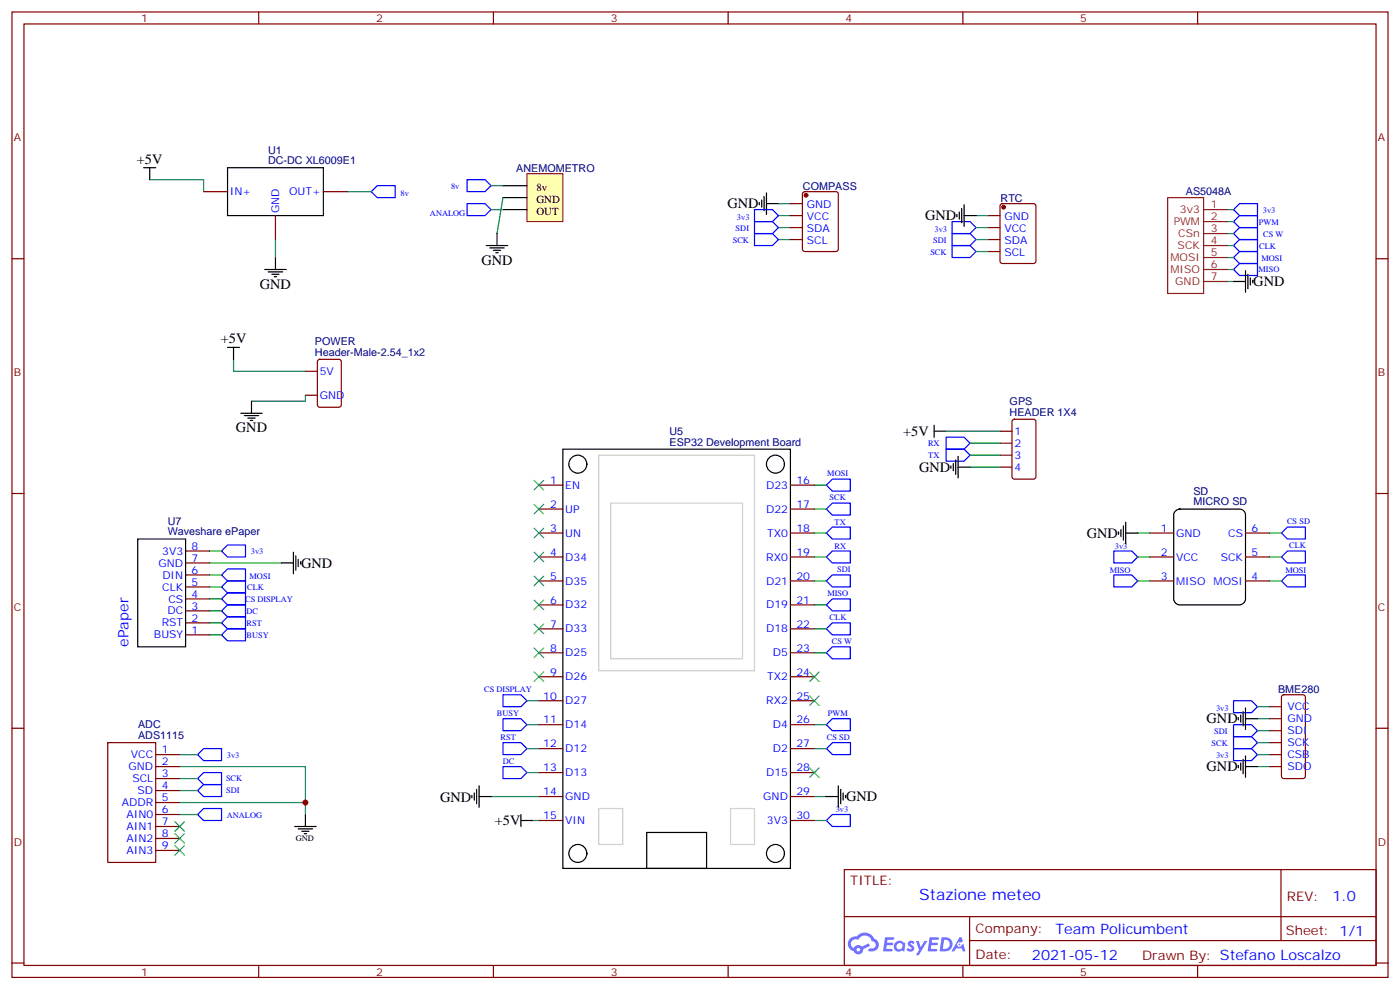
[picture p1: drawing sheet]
<svg xmlns="http://www.w3.org/2000/svg" width="412mm" height="292mm" viewBox="0 0 412 292" stroke-linecap="round" stroke-linejoin="round" font-family="sans-serif">
<g fill="none" stroke="#870000" stroke-width=".35">
<path d="M3.5 3.5h405.4v284.4h-405.4zM7.1 7.1h398.2v277.2h-398.2zM76.2 3.5v3.6M145.3 3.5v3.6M214.5 3.5v3.6M283.6 3.5v3.6M352.8 3.5v3.6M3.5 76.2h3.6M405.3 76.2h3.6M3.5 145.3h3.6M405.3 145.3h3.6M3.5 214.5h3.6"/>
<path d="M405.3 214.5h3.6M248.7 256.1h156.6v28.2h-156.6zM377.3 256.1v20.9M248.7 270h156.5M285.6 277h119.6M285.6 270v14.1M3.5 283.6h3.6M76.2 284.3v3.6M145.3 284.3v3.6M214.5 284.3v3.6M283.6 284.3v3.6M352.8 284.3v3.6"/>
<path d="M405.3 283.6h3.6"/>
</g>
<g fill="#5487ff">
<path d="M267.7 277.3a1.22 1.22 0 0 1 1.7 .3l-.4 .5a.47 .47 0 0 0-.3-.4 .47 .47 0 0 0-.5 .2l.1 .3a1.14 1.14 0 0 1 .8 1.7 1.14 1.14 0 0 1-1.9 0l-.2-.2 .5-.5 .7 .4a.29 .29 0 0 0 .3-.3 .29 .29 0 0 0-.2-.3 1.04 1.04 0 0 1-.6-1.7z"/>
<path d="M260.7 276h2.4l.3 .2-.2 .5-1.8 .1-.1 .8h1.5l.3 .4-.3 .4h-1.6l-.2 1.1h1.7l.2 .3-.2 .3-2.6 .1z"/>
<path d="M273.8 276h2.4l.3 .2-.1 .5-1.8 .1-.2 .8h1.6l.3 .4-.4 .4h-1.6l-.1 1.1h1.7l.2 .3-.2 .3-2.6 .1z"/>
<path d="M282.6 276.1h.7l.3 1.2-.6 .3a.69 .69 0 0 0-1 .3 .69 .69 0 0 0 .4 1 .69 .69 0 0 0 .9-.7l.5-.2 .6 2.2h-.8l-.2-.9h-1.8l-.5 .9h-.8z"/>
<path d="M269.8 277.1h.8l.6 1.8 1.1-1.8h.9l-2.6 4.2h-.8l.9-1.5z"/>
<path d="M277.4 276.1l-.6 4.1h1.3a2.11 2.11 0 0 0 2.5-2.1 2.11 2.11 0 0 0-2.5-2zM278.1 276.8a1.39 1.39 0 0 1 1.7 1.4 1.39 1.39 0 0 1-1.8 1.3h-.3z"/>
<path d="M263.7 277.7a1.54 1.54 0 0 0-.1 2.1 1.54 1.54 0 0 0 2.2 .2l.6 .2 .3-2.3-.2-.2-.4-.1a1.49 1.49 0 0 0-2.4 .1zM264 278.7a.94 .94 0 0 1 1.8 0 .94 .94 0 0 1-1.8 0z"/>
<path d="M250.4 276.4a2.18 2.18 0 0 0 1.1 3.7 1.44 1.44 0 0 0 1.6 1 1.44 1.44 0 0 0 1.2-1.5l2-1-.5-.8-1.9 1a1.47 1.47 0 0 0-2.4 .4 1.39 1.39 0 0 1-.7-1.9 1.39 1.39 0 0 1 2-.5 2.12 2.12 0 0 1 2.2-1.3 2.12 2.12 0 0 1 1.9 1.7 1.14 1.14 0 0 1 1.1 1.4 1.14 1.14 0 0 1-1.7 .8 .43 .43 0 0 0-.5 .3 .43 .43 0 0 0 .4 .5 1.98 1.98 0 0 0 2.5-1.2 1.98 1.98 0 0 0-1.2-2.5 3.1 3.1 0 0 0-5.3-.7l-.9 .1zM252.3 279.7a.55 .55 0 0 1 1.1 0 .55 .55 0 0 1-1.1 0z"/>
<circle cx="282.6" cy="278.1" r=".26"/>
</g>
<g fill="none" stroke="#000" stroke-width=".35">
<path d="M42.3 49.4h3.6M44.1 49.4v3.5M165.8 132.3h67v123.5h-67zM40.6 158.8h14.1v31.7h-14.1zM346.3 150.4l1.2-.5h17.6a1.76 1.76 0 0 1 1.8 1.8v24.7a1.89 1.89 0 0 1-1.8 1.8h-17.6a1.89 1.89 0 0 1-1.8-1.8v-24.7zM153.5 239.9v3.5M153.5 241.7h3.5M190.5 245.2h17.6v10.6h-17.6z"/>
<circle cx="170.2" cy="136.7" r="2.65"/>
<circle cx="228.4" cy="136.7" r="2.65"/>
<circle cx="170.2" cy="251.4" r="2.65"/>
<circle cx="228.4" cy="251.4" r="2.65"/>
</g>
<g fill="none" stroke="#870000" stroke-width=".35">
<path d="M158.7 157h7.1M158.7 149.9h7.1M158.7 142.9h7.1M232.8 157h7.1M232.8 149.9h7.1M232.8 142.9h7.1M338.7 157h7M366.9 157h7M54.7 176.4h7M54.7 179.9h7M54.7 172.9h7M54.7 169.3h7"/>
<path d="M54.7 165.8h7M54.7 162.3h7M158.7 178.2h7.1M158.7 171.1h7.1M158.7 164h7.1M232.8 178.2h7.1M232.8 171.1h7.1M232.8 164h7.1M338.7 171.1h7M338.7 164h7M366.9 171.1h7M366.9 164h7"/>
<path d="M54.7 183.4h7M54.7 187h7M158.7 199.3h7.1M158.7 192.3h7.1M158.7 185.2h7.1M232.8 199.3h7.1M232.8 192.3h7.1M232.8 185.2h7.1M158.7 213.4h7.1M158.7 206.4h7.1M232.8 213.4h7.1M232.8 206.4h7.1"/>
<path d="M158.7 234.6h7.1M158.7 227.5h7.1M158.7 220.5h7.1M232.8 234.6h7.1M232.8 227.5h7.1M232.8 220.5h7.1M158.7 241.7h7.1M232.8 241.7h7.1"/>
</g>
<path d="M176.4 134.1h45.8v63.5h-45.8zM179.9 148.2h38.8v45.8h-38.8zM176.4 238.1h7v10.6h-7zM215.2 238.1h7v10.6h-7z" fill="none" stroke="#ccc" stroke-width=".35"/>
<path d="M155.2 51.2h10.6v14.1h-10.6z" fill="#ffffb0" stroke="#800000" stroke-width=".29"/>
<g fill="none" stroke="#000" stroke-width=".35">
<path d="M67 49.4h28.2v14.1h-28.2zM148.2 54.7h7M148.2 58.2h7M223.7 59.6v.7M224.4 58.9v2.1M225.1 57.9v4.2M225.8 60h3.5M225.8 56.8v6.3M78 79.4h6.3M81.1 75.8v3.6M143.2 72.3h6.4M144.3 73h4.2"/>
<path d="M145.3 73.7h2.2M146 74.4h.8M146.4 68.8v3.5M148.2 61.7h7M281.9 63.1v.8M282.6 62.4v2.2M283.3 61.4v4.2M284 63.5h3.5M284 60.3v6.4M366.9 79.7v6.4M79 80.1h4.3M80.1 80.8h2.1"/>
<path d="M80.8 81.5h.7M363.4 82.9h3.5M367.6 80.8v4.2M368.3 81.8v2.2M369 82.6v.7M67 102.3h3.6M68.8 102.3v3.5M74.1 118.2v3.5M70.9 121.7h6.4M72 122.4h4.2M73 123.1h2.1M73.7 123.8h.7"/>
<path d="M275.2 127h3.5M275.2 125.2v3.6M280.1 137.2v.7M280.8 136.5v2.1M281.5 135.5v4.2M282.2 137.6h3.6M282.2 134.4v6.4M329.5 156.6v.7M330.2 155.9v2.1M330.9 154.9v4.2M331.6 157h3.5M331.6 153.8v6.4"/>
<path d="M82.9 165.8h3.5M86.4 162.6v6.4M87.1 163.7v4.2M87.8 164.7v2.2M88.5 165.5v.7M364.8 211.3v.7M365.5 210.6v2.1M366.2 209.6v4.2M366.9 211.7h3.5M366.9 208.5v6.3M90 239.9v3.5M139 234.2v.7"/>
<path d="M139.7 233.5v2.2M140.4 232.5v4.2M141.1 234.6h3.5M141.1 231.4v6.4M243.4 234.6h3.5M246.9 231.4v6.4M247.6 232.5v4.2M248.4 233.5v2.2M249.1 234.2v.7M364.8 225.4v.7M365.5 224.7v2.1M366.2 223.7v4.2"/>
<path d="M366.9 222.6v6.4M366.9 225.8h3.5M86.8 243.4h6.3M87.8 244.1h4.3M88.9 244.8h2.1M89.6 245.5h.7"/>
</g>
<g fill="none" stroke="#00f" stroke-width=".35">
<path d="M109.4 56.4l1.7-1.7h5.3v3.5h-5.3zM137.6 52.9h5.3l1.7 1.8-1.7 1.7h-5.3zM137.6 60h5.3l1.7 1.7-1.7 1.8h-5.3zM222.2 65.3h5.3l1.8 1.7-1.8 1.8h-5.3zM222.2 68.8h5.3l1.8 1.8-1.8 1.7h-5.3zM222.2 61.7h5.3l1.8 1.8-1.8 1.8h-5.3zM280.5 65.3h5.3l1.7 1.7-1.7 1.8h-5.3zM280.5 72.3h5.3l1.7 1.8-1.7 1.7h-5.3zM280.5 68.8h5.3l1.7 1.8-1.7 1.7h-5.3zM363.4 61.7l1.7-1.7h5.3v3.5h-5.3zM363.4 72.3l1.7-1.7h5.3v3.5h-5.3zM363.4 79.4l1.7-1.8h5.3v3.5h-5.3z"/>
<path d="M365.1 67h5.3v3.6h-5.3l-1.7-1.8zM365.1 74.1h5.3v3.5h-5.3l-1.7-1.8zM365.1 63.5h5.3v3.5h-5.3l-1.7-1.7zM278.7 128.8h5.3l1.8 1.7-1.8 1.8h-5.3zM278.7 132.3h5.3l1.8 1.8-1.8 1.7h-5.3zM243.4 149.9l1.8-1.7h5.3v3.5h-5.3zM243.4 142.9l1.8-1.8h5.3v3.5h-5.3zM243.4 157l1.8-1.8h5.3v3.6h-5.3zM377.5 157l1.7-1.8h5.3v3.6h-5.3zM65.3 169.3l1.7-1.7h5.3v3.5h-5.3zM65.3 172.9l1.7-1.8h5.3v3.5h-5.3zM65.3 162.3l1.7-1.8h5.3v3.5h-5.3z"/>
<path d="M65.3 176.4l1.7-1.8h5.3v3.6h-5.3zM67 178.2h5.3v3.5h-5.3l-1.7-1.8zM243.4 171.1l1.8-1.8h5.3v3.6h-5.3zM243.4 178.2l1.8-1.8h5.3v3.5h-5.3zM245.2 162.3h5.3v3.5h-5.3l-1.8-1.8zM328.1 169.3h5.3l1.7 1.8-1.7 1.8h-5.3zM328.1 162.3h5.3l1.7 1.7-1.7 1.8h-5.3zM377.5 164l1.7-1.7h5.3v3.5h-5.3zM377.5 171.1l1.7-1.8h5.3v3.6h-5.3zM67 181.7h5.3v3.5h-5.3l-1.7-1.8zM67 185.2h5.3v3.5h-5.3l-1.7-1.7zM243.4 185.2l1.8-1.8h5.3v3.6h-5.3z"/>
<path d="M243.4 192.3l1.8-1.8h5.3v3.5h-5.3zM148.2 211.7h5.3l1.7 1.7-1.7 1.8h-5.3zM148.2 218.7h5.3l1.7 1.8-1.7 1.7h-5.3zM148.2 204.6h5.3l1.7 1.8-1.7 1.7h-5.3zM243.4 213.4l1.8-1.7h5.3v3.5h-5.3zM363.4 213.4h5.3l1.7 1.8-1.7 1.8h-5.3zM363.4 217h5.3l1.7 1.7-1.7 1.8h-5.3zM363.4 206.4h5.3l1.7 1.7-1.7 1.8h-5.3zM58.2 239.9l1.8-1.8h5.3v3.6h-5.3zM58.2 222.2l1.8-1.7h5.3v3.5h-5.3zM58.2 229.3l1.8-1.8h5.3v3.6h-5.3zM58.2 232.8l1.8-1.7h5.3v3.5h-5.3z"/>
<path d="M148.2 225.8h5.3l1.7 1.7-1.7 1.8h-5.3zM243.5 220.5l1.7-1.8h5.3v3.5h-5.3zM363.4 220.5h5.3l1.7 1.7-1.7 1.8h-5.3zM243.4 241.7l1.8-1.8h5.3v3.5h-5.3z"/>
</g>
<g fill="none" stroke="#008700" stroke-width=".35">
<path d="M44.1 52.9h15.9v3.5M102.3 56.4h7.1M144.6 54.7h3.6M148.2 58.2l-1.8 10.6M229.3 60h3.5M81.1 70.6v5.2M144.6 61.7h3.6M229.3 63.5h3.5M229.3 67h3.5M229.3 70.6h3.5M287.5 63.5h3.5M287.5 67h3.5"/>
<path d="M287.5 70.6h3.5M287.5 74.1h3.5M361.6 61.7h1.8M361.6 65.3h1.8M361.6 68.8h1.8M361.6 72.3h1.8M361.6 75.8h1.8M361.6 79.4h1.8M361.6 82.9h1.8M68.8 105.8v3.6h21.2M90 116.4v1.8h-15.9M278.7 127h15.9"/>
<path d="M285.8 130.5h8.8M285.8 134.1h8.8M285.8 137.6h8.8M239.9 157h3.5M239.9 142.9h3.5M239.9 149.9h3.5M335.1 157h3.6M373.9 157h3.6M61.7 162.3h3.6M61.7 165.8h21.2M61.7 169.3h3.6M61.7 172.9h3.6"/>
<path d="M61.7 176.4h3.6M61.7 179.9h3.6M239.9 171.1h3.5M239.9 164h3.5M239.9 178.2h3.5M335.1 171.1h3.6M335.1 164h3.6M373.9 171.1h3.6M373.9 164h3.6M61.7 183.4h3.6M61.7 187h3.6M239.9 185.2h3.5"/>
<path d="M239.9 192.3h3.5M155.2 213.4h3.5M155.2 206.4h3.5M239.9 213.4h3.5M370.4 208.1h3.5M370.4 211.7h3.5M370.4 215.2h3.5M370.4 218.7h3.5M52.9 225.8h37.1v14.1M52.9 222.2h5.3M52.9 229.3h5.3M52.9 232.8h5.3"/>
<path d="M52.9 236.4h37.1M52.9 239.9h5.3M144.6 234.6h14.1M155.2 220.5h3.5M155.2 227.5h3.5M239.9 234.6h3.5M239.9 220.5h3.5M370.4 222.2h3.5M370.4 225.8h3.5M157 241.7h1.7M239.9 241.7h3.5"/>
</g>
<path d="M344 58.2h10.5v28.2h-10.5zM354.5 79.4h7.1M354.5 75.8h7.1M354.5 72.3h7.1M354.5 68.8h7.1M354.5 65.3h7.1M354.5 61.7h7.1M354.5 82.9h7.1" fill="none" stroke="#8c2424" stroke-width=".35"/>
<g fill="none" stroke="#870000" stroke-width=".35">
<path d="M60 56.4h7M95.2 56.4h7.1M232.8 60h3.6M236.6 56.7l.5-.3h9.1l.7 .5v16.5l-.4 .6-9.4 .1-.7-.5v-16.4zM81.1 63.5v7.1M232.8 63.5h3.6M232.8 67h3.6M232.8 70.6h3.6M291 63.5h3.6M291 67h3.6M291 70.6h3.6M291 74.1h3.6"/>
<path d="M294.8 60.2l.5-.2h9.1l.7 .4 .1 16.5-.5 .7h-9.4l-.7-.5v-16.4zM90 109.4h3.5M90 116.4h3.5M93.7 106l.5-.2h5.6l.7 .5v12.9l-.4 .7h-5.9l-.7-.4v-13zM294.6 127h3.5M294.6 130.5h3.5M294.6 134.1h3.5M294.6 137.6h3.5M298.3 123.7l.5-.2h5.6l.7 .4 .1 16.5-.5 .7h-5.9l-.6-.5-.1-16.4zM31.7 218.7h14.2v35.3h-14.2zM373.9 208.1h3.6M373.9 211.7h3.6"/>
<path d="M373.9 215.2h3.6M373.9 218.7h3.6M377.7 204.8l.5-.2h5.6l.7 .4v23.6l-.4 .7h-5.9l-.7-.5v-23.5zM45.9 222.2h7M45.9 225.8h7M45.9 229.3h7M45.9 232.8h7M45.9 236.4h7M45.9 239.9h7M373.9 222.2h3.6M373.9 225.8h3.6M45.9 243.4h7"/>
<path d="M45.9 246.9h7M45.9 250.5h7"/>
</g>
<g fill="#870000" stroke="#870000" stroke-width=".35">
<circle cx="295.6" cy="61" r=".53"/>
<circle cx="237.4" cy="57.5" r=".53"/>
</g>
<g fill="none" stroke="#3c3" stroke-width=".35">
<path d="M157.3 141.5l2.9 2.8M157.3 148.5l2.9 2.8M157.3 155.6l2.9 2.8M160.2 141.5l-2.9 2.8M160.2 148.5l-2.9 2.8M160.2 155.6l-2.9 2.8M157.3 169.7l2.9 2.8M157.3 176.7l2.9 2.9M157.3 162.6l2.9 2.9M160.2 169.7l-2.9 2.8M160.2 176.7l-2.9 2.9M160.2 162.6l-2.9 2.9"/>
<path d="M157.3 183.8l2.9 2.8M157.3 190.9l2.9 2.8M157.3 197.9l2.9 2.8M160.2 183.8l-2.9 2.8M160.2 190.9l-2.9 2.8M160.2 197.9l-2.9 2.8M238.5 197.9l2.8 2.8M241.3 197.9l-2.8 2.8M238.5 205l2.8 2.8M241.3 205l-2.8 2.8M238.5 226.1l2.8 2.9M241.3 226.1l-2.8 2.9"/>
<path d="M51.5 242l2.8 2.8M51.5 245.5l2.8 2.9M51.5 249.1l2.8 2.8M54.3 242l-2.8 2.8M54.3 245.5l-2.8 2.9M54.3 249.1l-2.8 2.8"/>
</g>
<circle cx="90" cy="236.4" r=".88" fill="#c00"/>
<text font-size="4.6" fill="#00f" x="270.8" y="265.1">Stazione meteo</text>
<g font-size="4.2">
<text x="40.3" y="48.2">+5V</text>
<text x="214.3" y="61.4">GND</text>
<text x="272.5" y="64.9">GND</text>
<text x="141.8" y="78">GND</text>
<text x="76.6" y="85">GND</text>
<text x="369.2" y="84.3">GND</text>
<text x="65" y="101.1">+5V</text>
<text x="69.5" y="127.4">GND</text>
<text x="266.1" y="128.4">+5V</text>
<text x="270.8" y="139">GND</text>
<text x="320.1" y="158.4">GND</text>
<text x="88.7" y="167.2">GND</text>
<text x="355.4" y="213.1">GND</text>
<text x="355.4" y="227.2">GND</text>
<text x="129.6" y="236.1">GND</text>
<text x="249.2" y="236">GND</text>
<text x="145.7" y="243">+5V</text>
</g>
<g font-size="4.2" fill="#00f">
<text x="37.8" y="190.5" transform="rotate(-90 37.8 190.5)">ePaper</text>
<text x="392.5" y="265.4">1.0</text>
<text x="310.9" y="274.9">Team Policumbent</text>
<text x="304" y="282.7">2021-05-12</text>
</g>
<g font-size="3.9" fill="#800">
<text x="250.5" y="260.7">TITLE:</text>
<text x="379.1" y="265.4">REV:</text>
<text x="287.4" y="274.9">Company:</text>
<text x="378.7" y="275.5">Sheet: 1/1</text>
<text x="287.4" y="282.6">Date:</text>
<text x="336.4" y="282.7">Drawn By: Stefano Loscalzo</text>
</g>
<g font-size="3.2" fill="#800">
<text x="41.6" y="6.5">1</text>
<text x="110.8" y="6.5">2</text>
<text x="179.9" y="6.5">3</text>
<text x="249.1" y="6.5">4</text>
<text x="318.2" y="6.5">5</text>
<text x="4.1" y="41.6">A</text>
<text x="405.9" y="41.6">A</text>
<text x="4.1" y="110.8">B</text>
<text x="405.9" y="110.8">B</text>
<text x="4.1" y="179.9">C</text>
<text x="405.9" y="179.9">C</text>
<text x="4.1" y="249.1">D</text>
<text x="405.9" y="249.1">D</text>
<text x="41.6" y="287.3">1</text>
<text x="110.8" y="287.3">2</text>
<text x="179.9" y="287.3">3</text>
<text x="249.1" y="287.3">4</text>
<text x="318.2" y="287.3">5</text>
</g>
<g font-size="3.2" fill="#000080">
<text x="79" y="45.3">U1</text>
<text x="79" y="48.3">DC-DC XL6009E1</text>
<text x="152.1" y="50.5">ANEMOMETRO</text>
<text x="236.5" y="55.9">COMPASS</text>
<text x="294.7" y="59.4">RTC</text>
<text x="349.3" y="57.6">AS5048A</text>
<text x="92.8" y="101.6">POWER</text>
<text x="92.8" y="104.8">Header-Male-2.54_1x2</text>
<text x="297.4" y="119.2">GPS</text>
<text x="297.4" y="122.4">HEADER 1X4</text>
<text x="197.2" y="131.2">ESP32 Development Board</text>
<text x="197.2" y="128">U5</text>
<text x="351.6" y="148.9">MICRO SD</text>
<text x="351.6" y="145.6">SD</text>
<text x="49.4" y="154.5">U7</text>
<text x="49.4" y="157.7">Waveshare ePaper</text>
<text x="376.5" y="204">BME280</text>
<text x="40.7" y="214.5">ADC</text>
<text x="40.7" y="217.7">ADS1115</text>
</g>
<g font-size="3.2" fill="#00f">
<text x="67.7" y="57.5">IN+</text>
<text x="85.2" y="57.5">OUT+</text>
<text x="82.2" y="62.8" transform="rotate(-90 82.2 62.8)">GND</text>
<text x="237.7" y="61.4">GND</text>
<text x="237.7" y="64.9">VCC</text>
<text x="295.9" y="64.9">GND</text>
<text x="237.7" y="68.4">SDA</text>
<text x="237.7" y="72">SCL</text>
<text x="295.9" y="68.4">VCC</text>
<text x="295.9" y="72">SDA</text>
<text x="295.9" y="75.5">SCL</text>
<text x="94.2" y="110.4">5V</text>
<text x="94.2" y="117.5">GND</text>
<text x="298.8" y="128.1">1</text>
<text x="298.8" y="131.6">2</text>
<text x="298.8" y="135.1">3</text>
<text x="162" y="142.5">1</text>
<text x="166.5" y="143.9">EN</text>
<text x="225.7" y="143.9">D23</text>
<text x="234.6" y="142.5">16</text>
<text x="298.8" y="138.6">4</text>
<text x="162" y="149.6">2</text>
<text x="234.6" y="149.6">17</text>
<text x="166.5" y="151">UP</text>
<text x="225.7" y="151">D22</text>
<text x="56.4" y="161.9">8</text>
<text x="162" y="156.6">3</text>
<text x="166.5" y="158">UN</text>
<text x="226" y="158">TX0</text>
<text x="234.6" y="156.6">18</text>
<text x="341.9" y="156.6">1</text>
<text x="346.4" y="158">GND</text>
<text x="361.8" y="158">CS</text>
<text x="368.7" y="156.6">6</text>
<text x="46.7" y="166.9">GND</text>
<text x="47.8" y="163.3">3V3</text>
<text x="56.4" y="165.5">7</text>
<text x="162" y="163.7">4</text>
<text x="166.5" y="165.1">D34</text>
<text x="225.7" y="165.1">RX0</text>
<text x="234.6" y="163.7">19</text>
<text x="341.9" y="163.7">2</text>
<text x="346.4" y="165.1">VCC</text>
<text x="359.6" y="165.1">SCK</text>
<text x="368.7" y="163.7">5</text>
<text x="47.8" y="173.9">CLK</text>
<text x="47.8" y="170.4">DIN</text>
<text x="56.4" y="172.5">5</text>
<text x="56.4" y="169">6</text>
<text x="162" y="170.7">5</text>
<text x="166.5" y="172.2">D35</text>
<text x="225.7" y="172.2">D21</text>
<text x="234.6" y="170.7">20</text>
<text x="341.9" y="170.7">3</text>
<text x="346.4" y="172.2">MISO</text>
<text x="357.5" y="172.2">MOSI</text>
<text x="368.7" y="170.7">4</text>
<text x="49.6" y="177.4">CS</text>
<text x="56.4" y="176">4</text>
<text x="56.4" y="179.6">3</text>
<text x="162" y="177.8">6</text>
<text x="166.5" y="179.2">D32</text>
<text x="225.7" y="179.2">D19</text>
<text x="234.6" y="177.8">21</text>
<text x="47.6" y="184.5">RST</text>
<text x="49.3" y="181">DC</text>
<text x="56.4" y="183.1">2</text>
<text x="162" y="184.9">7</text>
<text x="234.6" y="184.9">22</text>
<text x="45.4" y="188">BUSY</text>
<text x="56.4" y="186.6">1</text>
<text x="162" y="191.9">8</text>
<text x="166.5" y="186.3">D33</text>
<text x="225.7" y="186.3">D18</text>
<text x="234.6" y="191.9">23</text>
<text x="166.5" y="193.3">D25</text>
<text x="227.7" y="193.3">D5</text>
<text x="162" y="199">9</text>
<text x="166.5" y="200.4">D26</text>
<text x="226" y="200.4">TX2</text>
<text x="234.6" y="199">24</text>
<text x="160" y="206">10</text>
<text x="166.5" y="207.4">D27</text>
<text x="225.7" y="207.4">RX2</text>
<text x="234.6" y="206">25</text>
<text x="379.2" y="209.2">VCC</text>
<text x="160" y="213.1">11</text>
<text x="166.5" y="214.5">D14</text>
<text x="227.7" y="214.5">D4</text>
<text x="234.6" y="213.1">26</text>
<text x="379.2" y="212.7">GND</text>
<text x="47.6" y="221.9">1</text>
<text x="160" y="220.1">12</text>
<text x="166.5" y="221.5">D12</text>
<text x="227.7" y="221.5">D2</text>
<text x="234.6" y="220.1">27</text>
<text x="379.2" y="216.3">SDI</text>
<text x="379.2" y="219.8">SCK</text>
<text x="37.9" y="226.8">GND</text>
<text x="38.6" y="223.3">VCC</text>
<text x="47.6" y="225.4">2</text>
<text x="160" y="227.2">13</text>
<text x="234.6" y="227.2">28</text>
<text x="379.2" y="223.3">CSB</text>
<text x="379.2" y="226.8">SDO</text>
<text x="39" y="230.4">SCL</text>
<text x="40.5" y="233.9">SD</text>
<text x="47.6" y="229">3</text>
<text x="47.6" y="232.5">4</text>
<text x="166.5" y="228.6">D13</text>
<text x="225.7" y="228.6">D15</text>
<text x="35.9" y="237.4">ADDR</text>
<text x="47.6" y="236">5</text>
<text x="47.6" y="239.5">6</text>
<text x="160" y="234.2">14</text>
<text x="166.5" y="235.7">GND</text>
<text x="224.8" y="235.7">GND</text>
<text x="234.6" y="234.2">29</text>
<text x="37.3" y="240.9">AIN0</text>
<text x="37.3" y="244.5">AIN1</text>
<text x="47.6" y="243.1">7</text>
<text x="160" y="241.3">15</text>
<text x="166.5" y="242.7">VIN</text>
<text x="225.9" y="242.7">3V3</text>
<text x="234.6" y="241.3">30</text>
<text x="37.3" y="248">AIN2</text>
<text x="37.3" y="251.5">AIN3</text>
<text x="47.6" y="246.6">8</text>
<text x="47.6" y="250.1">9</text>
</g>
<g font-size="3.2">
<text x="158" y="56.3">8v</text>
<text x="158" y="59.8">GND</text>
<text x="158" y="63.3">OUT</text>
</g>
<g font-size="3.2" fill="#8d2323">
<text x="347.6" y="62.8">3v3</text>
<text x="356.7" y="64.9">2</text>
<text x="356.7" y="61.4">1</text>
<text x="345.8" y="66.3">PWM</text>
<text x="347.1" y="69.9">CSn</text>
<text x="356.7" y="72">4</text>
<text x="356.7" y="68.4">3</text>
<text x="344.8" y="76.9">MOSI</text>
<text x="346.9" y="73.4">SCK</text>
<text x="356.7" y="75.5">5</text>
<text x="344.8" y="80.4">MISO</text>
<text x="346.2" y="84">GND</text>
<text x="356.7" y="82.6">7</text>
<text x="356.7" y="79">6</text>
</g>
<g font-size="2.5" fill="#00f">
<text x="118" y="57.8">8v</text>
<text x="132.9" y="55.6">8v</text>
<text x="126.7" y="63.5">ANALOG</text>
<text x="217.1" y="64.7">3v3</text>
<text x="372" y="62.6">3v3</text>
<text x="215.8" y="71.7">SCK</text>
<text x="216.7" y="68">SDI</text>
<text x="274.9" y="71.5">SDI</text>
<text x="275.3" y="68.2">3v3</text>
<text x="370.8" y="66.2">PWM</text>
<text x="372.1" y="69.8">CS W</text>
<text x="274" y="75.2">SCK</text>
<text x="370.9" y="73.3">CLK</text>
<text x="371.6" y="77">MOSI</text>
<text x="370.7" y="80.3">MISO</text>
<text x="273.4" y="131.4">RX</text>
<text x="273.4" y="135">TX</text>
<text x="243.7" y="140.2">MOSI</text>
<text x="244.3" y="147.3">SCK</text>
<text x="245.9" y="154.8">TX</text>
<text x="379.1" y="154.5">CS SD</text>
<text x="245.9" y="161.8">RX</text>
<text x="328.4" y="161.6">3v3</text>
<text x="379.8" y="161.5">CLK</text>
<text x="73.9" y="163.2">3v3</text>
<text x="72.8" y="173.9">CLK</text>
<text x="73.5" y="170.5">MOSI</text>
<text x="246.6" y="168.4">SDI</text>
<text x="326.9" y="168.8">MISO</text>
<text x="378.7" y="168.7">MOSI</text>
<text x="72.2" y="177.4">CS DISPLAY</text>
<text x="243.7" y="175.5">MISO</text>
<text x="72.6" y="184.3">RST</text>
<text x="72.6" y="180.8">DC</text>
<text x="244.4" y="182.6">CLK</text>
<text x="72.6" y="187.9">BUSY</text>
<text x="245.1" y="189.7">CS W</text>
<text x="142.6" y="203.7">CS DISPLAY</text>
<text x="358.2" y="209.3">3v3</text>
<text x="146.4" y="210.8">BUSY</text>
<text x="243.9" y="210.8">PWM</text>
<text x="147.5" y="217.8">RST</text>
<text x="243.6" y="217.8">CS SD</text>
<text x="356.9" y="219.8">SCK</text>
<text x="357.7" y="216.1">SDI</text>
<text x="66.9" y="223.1">3v3</text>
<text x="148.1" y="224.9">DC</text>
<text x="358.2" y="223.4">3v3</text>
<text x="66.6" y="230">SCK</text>
<text x="66.6" y="233.6">SDI</text>
<text x="246.2" y="239.3">3v3</text>
<text x="66.8" y="240.8">ANALOG</text>
</g>
<text font-size="2.5" x="87.2" y="247.8">GND</text>
</svg>
